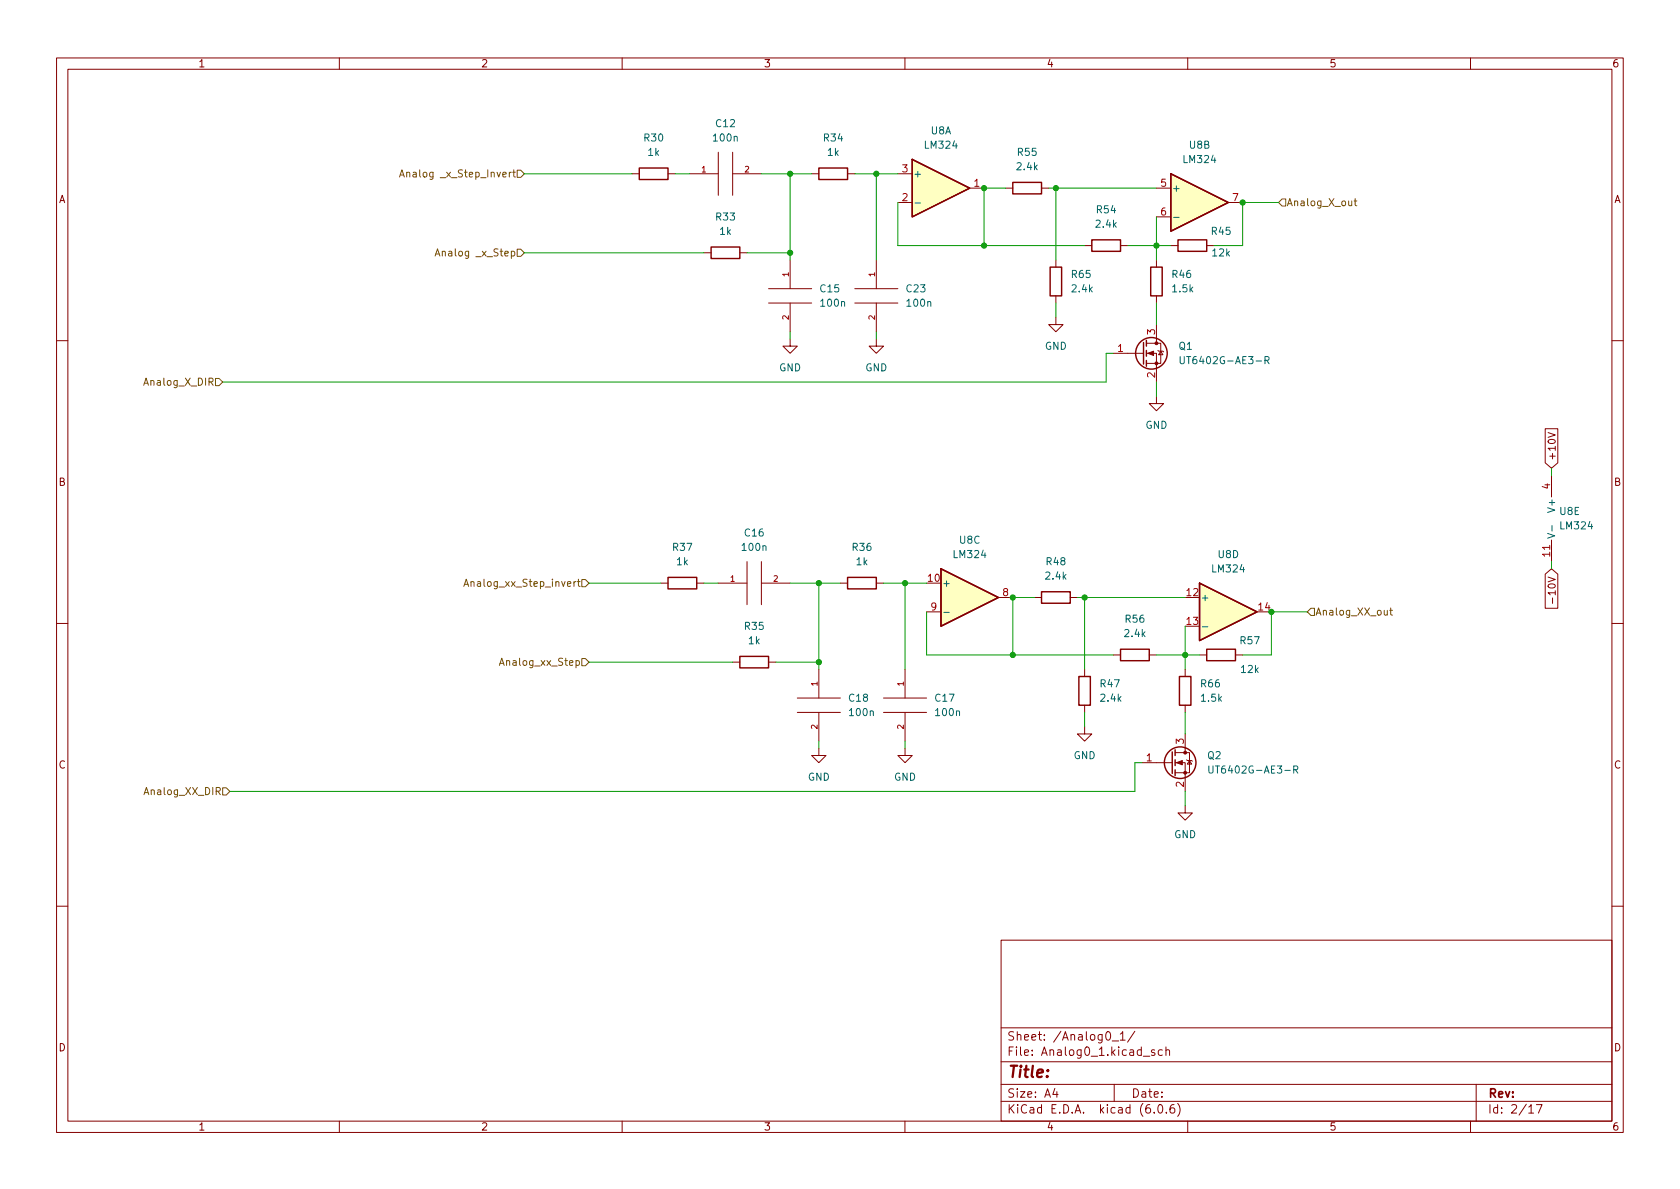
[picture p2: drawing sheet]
<svg xmlns="http://www.w3.org/2000/svg" width="297mm" height="210mm" viewBox="0 0 297 210" stroke-linecap="round" stroke-linejoin="round" font-family="sans-serif">
<g fill="none" stroke="#840000" stroke-width=".18">
<path d="M10 10.2h277v190.1h-277zM12 12.2h273v186.1h-273zM60 10.2v2M110 10.2v2M160 10.2v2M210 10.2v2M260 10.2v2M111.8 30.7h1.2M118.1 30.7h1.3M121.9 30.7h5.1M127 26.9v7.6M129.5 26.9v7.6"/>
<path d="M129.5 30.7h5.1M143.5 30.7h1.3M149.9 30.7h1.2M158.7 35.8h2.6M158.7 30.7h2.6M171.4 33.3h2.6M177.8 33.3h1.3M184.1 33.3h1.3M204.5 33.3h2.5M204.5 38.3h2.5M217.2 35.8h2.5M124.5 44.7h1.2"/>
<path d="M130.8 44.7h1.3M135.9 53.6h7.6M135.9 51h7.6M139.7 59.9v1.3h1.3l-1.3 1.3-1.3-1.3h1.3M139.7 46v5M139.7 53.6v5.1M151.1 53.6h7.6M151.1 51h7.6M154.9 59.9v1.3h1.3l-1.3 1.3-1.2-1.3h1.2M154.9 46v5M154.9 53.6v5.1M186.7 56.1v1.3h1.3l-1.3 1.3-1.3-1.3h1.3"/>
<path d="M186.7 46v1.2M186.7 52.3v1.3M191.8 43.4h1.2M198.1 43.4h1.3M204.5 46v1.2M204.5 52.3v1.3M204.5 57.4v3.3M207 43.4h1.3M213.4 43.4h1.2M10 60.2h2M196.8 62.5h5.4M202.7 62.5h1.8v5.1"/>
<path d="M202.7 60.7h2.5v3.6h-2.5M204.5 70.1v1.3h1.2l-1.2 1.2-1.3-1.2h1.3M204.7 62l.2 .1h.7l.1 .1M205.2 62.1l.4 .6h-.7zM273.2 75.8h2.2v6l-1.1 1-1.1-1zM273.7 76.5l1.3 .4-1.3 .4M285 60.2h2M132.1 99.3v7.6M134.6 99.3v7.6M274.3 84.1v3.8M274.3 95.5v3.8M10 110.2h2"/>
<path d="M116.8 103.1h1.3M123.2 103.1h1.3M127 103.1h5.1M129.5 117.1h1.3M134.6 103.1h5.1M135.9 117.1h1.3M144.8 118.4v5M148.6 103.1h1.3M154.9 103.1h1.3M160 118.4v5M163.8 108.2h2.6M176.5 105.7h2.6"/>
<path d="M182.9 105.7h1.2M189.2 105.7h1.3M191.8 118.4v1.2M196.8 115.8h1.3M203.2 115.8h1.3M209.5 118.4v1.2M212.1 115.8h1.3M218.4 115.8h1.3M273.2 101.5l1.1-.9 1.1 .9v6.1h-2.2zM274.5 105.7v1M285 110.2h2M141 126h7.6"/>
<path d="M141 123.4h7.6M144.8 132.3v1.3h1.2l-1.2 1.3-1.3-1.3h1.3M144.8 126v5.1M156.2 126h7.6M156.2 123.4h7.6M160 132.3v1.3h1.3l-1.3 1.3-1.3-1.3h1.3M160 126v5.1M191.8 128.5v1.3h1.2l-1.2 1.3-1.3-1.3h1.3M191.8 124.7v1.3M201.9 134.9h5.4M207.8 134.9h1.7v5M207.8 133.1h2.5v3.5h-2.5"/>
<path d="M209.5 124.7v1.3M209.5 129.8v3.3M209.8 134.4l.1 .1h.8l.1 .1M210.3 134.5l.4 .6h-.8zM209.5 142.5v1.3h1.3l-1.3 1.2-1.2-1.2h1.2M10 160.2h2M177 166.3h108v32h-108zM285 160.2h2M60 198.3v2M110 198.3v2M160 198.3v2M177 194.8h108"/>
<path d="M177 191.8h108M177 187.8h108M177 181.8h108M186.5 192.5l-.4 1h1M186.9 193v1M196.6 184.1h1.2M197 191.8v3M198.1 182.9l.4-.5v1.5M198.1 183.9h.8M200.6 182.4l-1.2 1.9M202.1 186.8h1.2M204.1 196.7v.1"/>
<path d="M204.1 185.7l-.3-.1-.2 .2v.3l.5 .1v.4h-.5M204.9 195.4l.2-.1a.81 .81 0 0 1 .6 .7 .81 .81 0 0 1-.3 .8h-.2a.81 .81 0 0 1-.6-.6 .81 .81 0 0 1 .3-.8zM205.5 185.7l-.4-.1-.3 .3v.4l.1 .3h.6M206.1 185.8l.3-.2 .3 .1 .1 .9M206.1 185.1v1.5M206.2 196.7v.1M207.6 195.3a.59 .59 0 0 0-.7 .7v.5l.1 .3h.4l.2-.1 .1-.5-.1-.2-.5-.1-.2 .3M208.2 195.1a1.72 1.72 0 0 1 0 2.3M210 198.3v2M260 198.3v2M261 191.8v6.5M270.3 195.8l.4-.5v1.5"/>
<path d="M270.3 196.8h.9M271.7 195.3h.9l-.6 1.5"/>
</g>
<g fill="none" stroke="#840000" stroke-width=".25">
<path d="M113 29.7h5.1v2h-5.1zM144.8 29.7h5.1v2h-5.1zM161.3 28.2l10.1 5.1-10.1 5zM179.1 32.3h5v2h-5zM207 30.7l10.2 5.1-10.2 5.1zM125.7 43.7h5.1v2h-5.1zM185.7 47.2h2v5.1h-2zM193 42.4h5.1v2h-5.1zM203.5 47.2h2v5.1h-2zM208.3 42.4h5.1v2h-5.1zM202.2 60.6v3.8M202.7 60.2v1"/>
<path d="M202.7 62v1M202.7 63.7v1.1M118.1 102.1h5.1v2h-5.1zM130.8 116.1h5.1v2h-5.1zM149.9 102.1h5v2h-5zM166.4 100.6l10.1 5.1-10.1 5zM184.1 104.6h5.1v2.1h-5.1zM190.8 119.6h2v5.1h-2zM198.1 114.8h5.1v2h-5.1zM208.5 119.6h2.1v5.1h-2.1zM212.1 103.1l10.1 5.1-10.1 5.1zM213.4 114.8h5v2h-5z"/>
<path d="M207.3 133v3.8M207.8 132.6v1M207.8 134.4v1M207.8 136.1v1.1"/>
<circle cx="203.6" cy="62.5" r="2.79"/>
<circle cx="208.7" cy="134.9" r="2.79"/>
</g>
<g fill="#ffffc2" stroke="#ffffc2" stroke-width=".18">
<path d="M207 30.7l10.2 5.1-10.2 5.1z"/>
<path d="M161.3 28.2l10.1 5.1-10.1 5z"/>
<path d="M212.1 103.1l10.1 5.1-10.1 5.1z"/>
<path d="M166.4 100.6l10.1 5.1-10.1 5z"/>
</g>
<path d="M161.8 35.9h1M207.5 38.4h1M208.7 63.1v1l.2 .2h.2l.3-.2v-1M223.7 63.7h.6l.1-.2-.1-.3-.6-.1v1.2M224 63.7l.4 .6M273.6 94.3l1.3 .5-1.3 .4M274.4 92.9v1M166.9 108.3h.9M212.6 110.8h1M213.7 135.4v1.1l.3 .2h.2l.3-.2v-1.1M228.7 136.1l.6-.1 .2-.1-.1-.3-.7-.2v1.3M229 136.1l.5 .6" fill="none" stroke="#006464" stroke-width=".18"/>
<g fill="#840000" stroke="#840000" stroke-width=".18">
<path d="M208 134.9l1-.4v.7z"/>
<path d="M202.9 62.5l1.1-.4v.8z"/>
<circle cx="209.5" cy="136.6" r=".25"/>
<circle cx="209.5" cy="133.1" r=".25"/>
<circle cx="204.5" cy="64.3" r=".25"/>
<circle cx="204.5" cy="60.7" r=".25"/>
</g>
<g fill="none" stroke="#725600" stroke-width=".18">
<path d="M70.6 31.3l.5-1.3 .4 1.3M70.8 30.9h.6M90.7 30.5h.4M90.8 30v1.1l.3 .2M91.4 30.1h.7l.6 .6-.6 .7h-.7zM226.7 35.2h.6v1.2h-.6l-.6-.6zM239.4 35.5h.5M239.6 35.1v1.1l.3 .2M76.9 45.3l.5-1.3 .4 1.3M77.1 44.9h.6M91.4 44.1h.7l.6 .6-.6 .6h-.7zM38.1 66.9h.6l.7 .7-.7 .6h-.6z"/>
<path d="M82 103.7l.4-1.3 .5 1.3M82.1 103.3h.6M88.3 117.7l.4-1.3 .4 1.3M101.8 116.9l.4-.1 .3 .3-.2 .5h-.5M102.1 102.8h.5M102.3 102.4v1.1l.3 .2M102.9 116.5h.6l.6 .6-.6 .6h-.6zM102.9 102.5h.6l.6 .6-.6 .7h-.6zM231.8 107.6h.6v1.2h-.6l-.7-.6zM245.7 107.9h.5M245.9 107.5v1.1l.3 .2M39.4 139.3h.6l.6 .6-.6 .7h-.6z"/>
</g>
<g fill="none" stroke="#009600" stroke-width=".18">
<path d="M92.7 30.7h19.1M119.4 30.7h2.5M134.6 30.7h8.9M139.7 30.7v15.3M151.1 30.7h7.6M154.9 30.7v15.3M158.7 35.8v7.6h33.1M177.8 33.3h-3.8v10.1M185.4 33.3h19.1M186.7 33.3v12.7M204.5 38.3v7.7M226.1 35.8h-6.4v7.6h-5.1"/>
<path d="M92.7 44.7h31.8M132.1 44.7h7.6M139.7 58.7v1.2M154.9 58.7v1.2M186.7 53.6v2.5M199.4 43.4h7.6M204.5 53.6v3.8M196.8 62.5h-1.2v5.1h-156.2M204.5 67.6v2.5M274.3 82.8v1.3M274.3 99.3v1.3M104.1 103.1h12.7"/>
<path d="M104.1 117.1h25.4M124.5 103.1h2.5M137.2 117.1h7.6M139.7 103.1h8.9M144.8 103.1v15.3M156.2 103.1h7.6M160 103.1v15.3M163.8 108.2v7.6h33M182.9 105.7h-3.8v10.1M190.5 105.7h19M191.8 105.7v12.7M204.5 115.8h7.6"/>
<path d="M209.5 110.7v7.7M231.1 108.2h-6.3v7.6h-5.1M144.8 131.1v1.2M160 131.1v1.2M191.8 126v2.5M201.9 134.9h-1.2v5h-160.1M209.5 126v3.8M209.5 139.9v2.6"/>
</g>
<g fill="#009600" stroke="#009600" stroke-width=".18">
<circle cx="174" cy="43.4" r=".46"/>
<circle cx="174" cy="33.3" r=".46"/>
<circle cx="186.7" cy="33.3" r=".46"/>
<circle cx="154.9" cy="30.7" r=".46"/>
<circle cx="204.5" cy="43.4" r=".46"/>
<circle cx="224.8" cy="108.2" r=".46"/>
<circle cx="191.8" cy="105.7" r=".46"/>
<circle cx="219.7" cy="35.8" r=".46"/>
<circle cx="209.5" cy="115.8" r=".46"/>
<circle cx="160" cy="103.1" r=".46"/>
<circle cx="179.1" cy="105.7" r=".46"/>
<circle cx="179.1" cy="115.8" r=".46"/>
<circle cx="144.8" cy="117.1" r=".46"/>
<circle cx="144.8" cy="103.1" r=".46"/>
<circle cx="139.7" cy="30.7" r=".46"/>
<circle cx="139.7" cy="44.7" r=".46"/>
</g>
<text font-size="2.8" fill="#840000" x="178" y="190.6">Title:</text>
<g font-size="2.1" fill="#840000">
<text x="178" y="184">Sheet: /Analog0_1/</text>
<text x="178" y="186.7">File: Analog0_1.kicad_sch</text>
<text x="178" y="196.9">KiCad E.D.A. kicad (6.0.6)</text>
<text x="178" y="194.1">Size: A4</text>
<text x="200" y="194.1">Date:</text>
<text x="263" y="194.1">Rev:</text>
<text x="263" y="196.9">Id: 2/17</text>
</g>
<g font-size="1.8" fill="#840000">
<text x="35" y="11.9">1</text>
<text x="85" y="11.9">2</text>
<text x="135" y="11.9">3</text>
<text x="185" y="11.9">4</text>
<text x="235" y="11.9">5</text>
<text x="285" y="11.9">6</text>
<text x="10.3" y="35.9">A</text>
<text x="285.3" y="35.9">A</text>
<text x="275" y="81.5" transform="rotate(-90 275 81.5)">+10V</text>
<text x="10.3" y="85.9">B</text>
<text x="285.3" y="85.9">B</text>
<text x="275" y="105.6" transform="rotate(-90 275 105.6)">-10V</text>
<text x="10.3" y="135.9">C</text>
<text x="285.3" y="135.9">C</text>
<text x="10.3" y="185.9">D</text>
<text x="285.3" y="185.9">D</text>
<text x="35" y="199.9">1</text>
<text x="85" y="199.9">2</text>
<text x="135" y="199.9">3</text>
<text x="185" y="199.9">4</text>
<text x="235" y="199.9">5</text>
<text x="285" y="199.9">6</text>
</g>
<g font-size="1.8" fill="#006464">
<text x="126.6" y="22.5">C12</text>
<text x="164.6" y="23.7">U8A</text>
<text x="113.9" y="25">R30</text>
<text x="114.6" y="27.6">1k</text>
<text x="126.3" y="25">100n</text>
<text x="145.7" y="25">R34</text>
<text x="146.3" y="27.6">1k</text>
<text x="163.6" y="26.3">LM324</text>
<text x="180" y="27.6">R55</text>
<text x="209.3" y="28.8">LM324</text>
<text x="210.3" y="26.3">U8B</text>
<text x="161.4" y="31.4">+</text>
<text x="179.9" y="30.1">2.4k</text>
<text x="207.1" y="33.9">+</text>
<text x="126.6" y="39">R33</text>
<text x="127.3" y="41.5">1k</text>
<text x="193.9" y="40.3">2.4k</text>
<text x="194" y="37.7">R54</text>
<text x="214.3" y="41.5">R45</text>
<text x="214.4" y="45.3">12k</text>
<text x="145.1" y="51.7">C15</text>
<text x="160.3" y="51.7">C23</text>
<text x="189.5" y="49.1">R65</text>
<text x="189.6" y="51.7">2.4k</text>
<text x="207.3" y="49.1">R46</text>
<text x="207.4" y="51.7">1.5k</text>
<text x="145.2" y="54.2">100n</text>
<text x="160.5" y="54.2">100n</text>
<text x="137.7" y="65.7">GND</text>
<text x="153" y="65.7">GND</text>
<text x="184.7" y="61.8">GND</text>
<text x="208.4" y="61.8">Q1</text>
<text x="209.7" y="64.4">UT6402G-AE3-R</text>
<text x="202.5" y="75.8">GND</text>
<text x="131.7" y="94.9">C16</text>
<text x="275" y="90.2" transform="rotate(-90 275 90.2)">V+</text>
<text x="275.8" y="91.1">U8E</text>
<text x="276" y="93.6">LM324</text>
<text x="119" y="97.4">R37</text>
<text x="119.7" y="99.9">1k</text>
<text x="131.3" y="97.4">100n</text>
<text x="150.8" y="97.4">R36</text>
<text x="151.4" y="99.9">1k</text>
<text x="168.7" y="98.7">LM324</text>
<text x="169.7" y="96.1">U8C</text>
<text x="185.1" y="99.9">R48</text>
<text x="214.4" y="101.2">LM324</text>
<text x="215.4" y="98.7">U8D</text>
<text x="166.5" y="103.8">+</text>
<text x="185" y="102.5">2.4k</text>
<text x="212.2" y="106.3">+</text>
<text x="131.7" y="111.4">R35</text>
<text x="132.4" y="113.9">1k</text>
<text x="198.9" y="112.6">2.4k</text>
<text x="199" y="110.1">R56</text>
<text x="219.4" y="113.9">R57</text>
<text x="219.5" y="119">12k</text>
<text x="150.2" y="124.1">C18</text>
<text x="165.4" y="124.1">C17</text>
<text x="194.6" y="121.5">R47</text>
<text x="194.7" y="124.1">2.4k</text>
<text x="212.4" y="121.5">R66</text>
<text x="212.5" y="124.1">1.5k</text>
<text x="150.3" y="126.6">100n</text>
<text x="165.6" y="126.6">100n</text>
<text x="189.8" y="134.2">GND</text>
<text x="213.5" y="134.2">Q2</text>
<text x="214.8" y="136.8">UT6402G-AE3-R</text>
<text x="142.8" y="138">GND</text>
<text x="158.1" y="138">GND</text>
<text x="207.6" y="148.2">GND</text>
</g>
<g font-size="1.8" fill="#725600">
<text x="72.3" y="31.4">Analog _x_Step_Invert</text>
<text x="227.4" y="36.4">Analog_X_out</text>
<text x="78.1" y="45.3">Analog _x_Step</text>
<text x="25.8" y="68.2">Analog_X_DIR</text>
<text x="83.2" y="103.8">Analog_xx_Step_invert</text>
<text x="232.5" y="108.8">Analog_XX_out</text>
<text x="89" y="117.7">Analog_xx_Step</text>
<text x="25.9" y="140.6">Analog_XX_DIR</text>
</g>
<g font-size="1.8" fill="#a90000">
<text x="159.5" y="35.6">2</text>
<text x="159.5" y="30.5">3</text>
<text x="172.2" y="33">1</text>
<text x="205.2" y="33">5</text>
<text x="217.9" y="35.6">7</text>
<text x="205.2" y="38.1">6</text>
<text x="204.2" y="59.2" transform="rotate(-90 204.2 59.2)">3</text>
<text x="197.6" y="62.2">1</text>
<text x="204.2" y="66.8" transform="rotate(-90 204.2 66.8)">2</text>
<text x="274.1" y="86.5" transform="rotate(-90 274.1 86.5)">4</text>
<text x="274.1" y="98.4" transform="rotate(-90 274.1 98.4)">11</text>
<text x="164.1" y="102.9">10</text>
<text x="164.6" y="107.9">9</text>
<text x="177.3" y="105.4">8</text>
<text x="209.8" y="105.4">12</text>
<text x="222.5" y="107.9">14</text>
<text x="209.8" y="110.5">13</text>
<text x="209.3" y="131.6" transform="rotate(-90 209.3 131.6)">3</text>
<text x="202.7" y="134.6">1</text>
<text x="209.3" y="139.2" transform="rotate(-90 209.3 139.2)">2</text>
</g>
<g font-size="1.4" fill="#a90000">
<text x="124.1" y="30.5">1</text>
<text x="131.7" y="30.5">2</text>
<text x="139.4" y="48.9" transform="rotate(-90 139.4 48.9)">1</text>
<text x="154.7" y="48.9" transform="rotate(-90 154.7 48.9)">1</text>
<text x="139.4" y="56.5" transform="rotate(-90 139.4 56.5)">2</text>
<text x="154.7" y="56.5" transform="rotate(-90 154.7 56.5)">2</text>
<text x="129.1" y="102.9">1</text>
<text x="136.8" y="102.9">2</text>
<text x="144.5" y="121.3" transform="rotate(-90 144.5 121.3)">1</text>
<text x="159.8" y="121.3" transform="rotate(-90 159.8 121.3)">1</text>
<text x="144.5" y="128.9" transform="rotate(-90 144.5 128.9)">2</text>
<text x="159.8" y="128.9" transform="rotate(-90 159.8 128.9)">2</text>
</g>
</svg>
